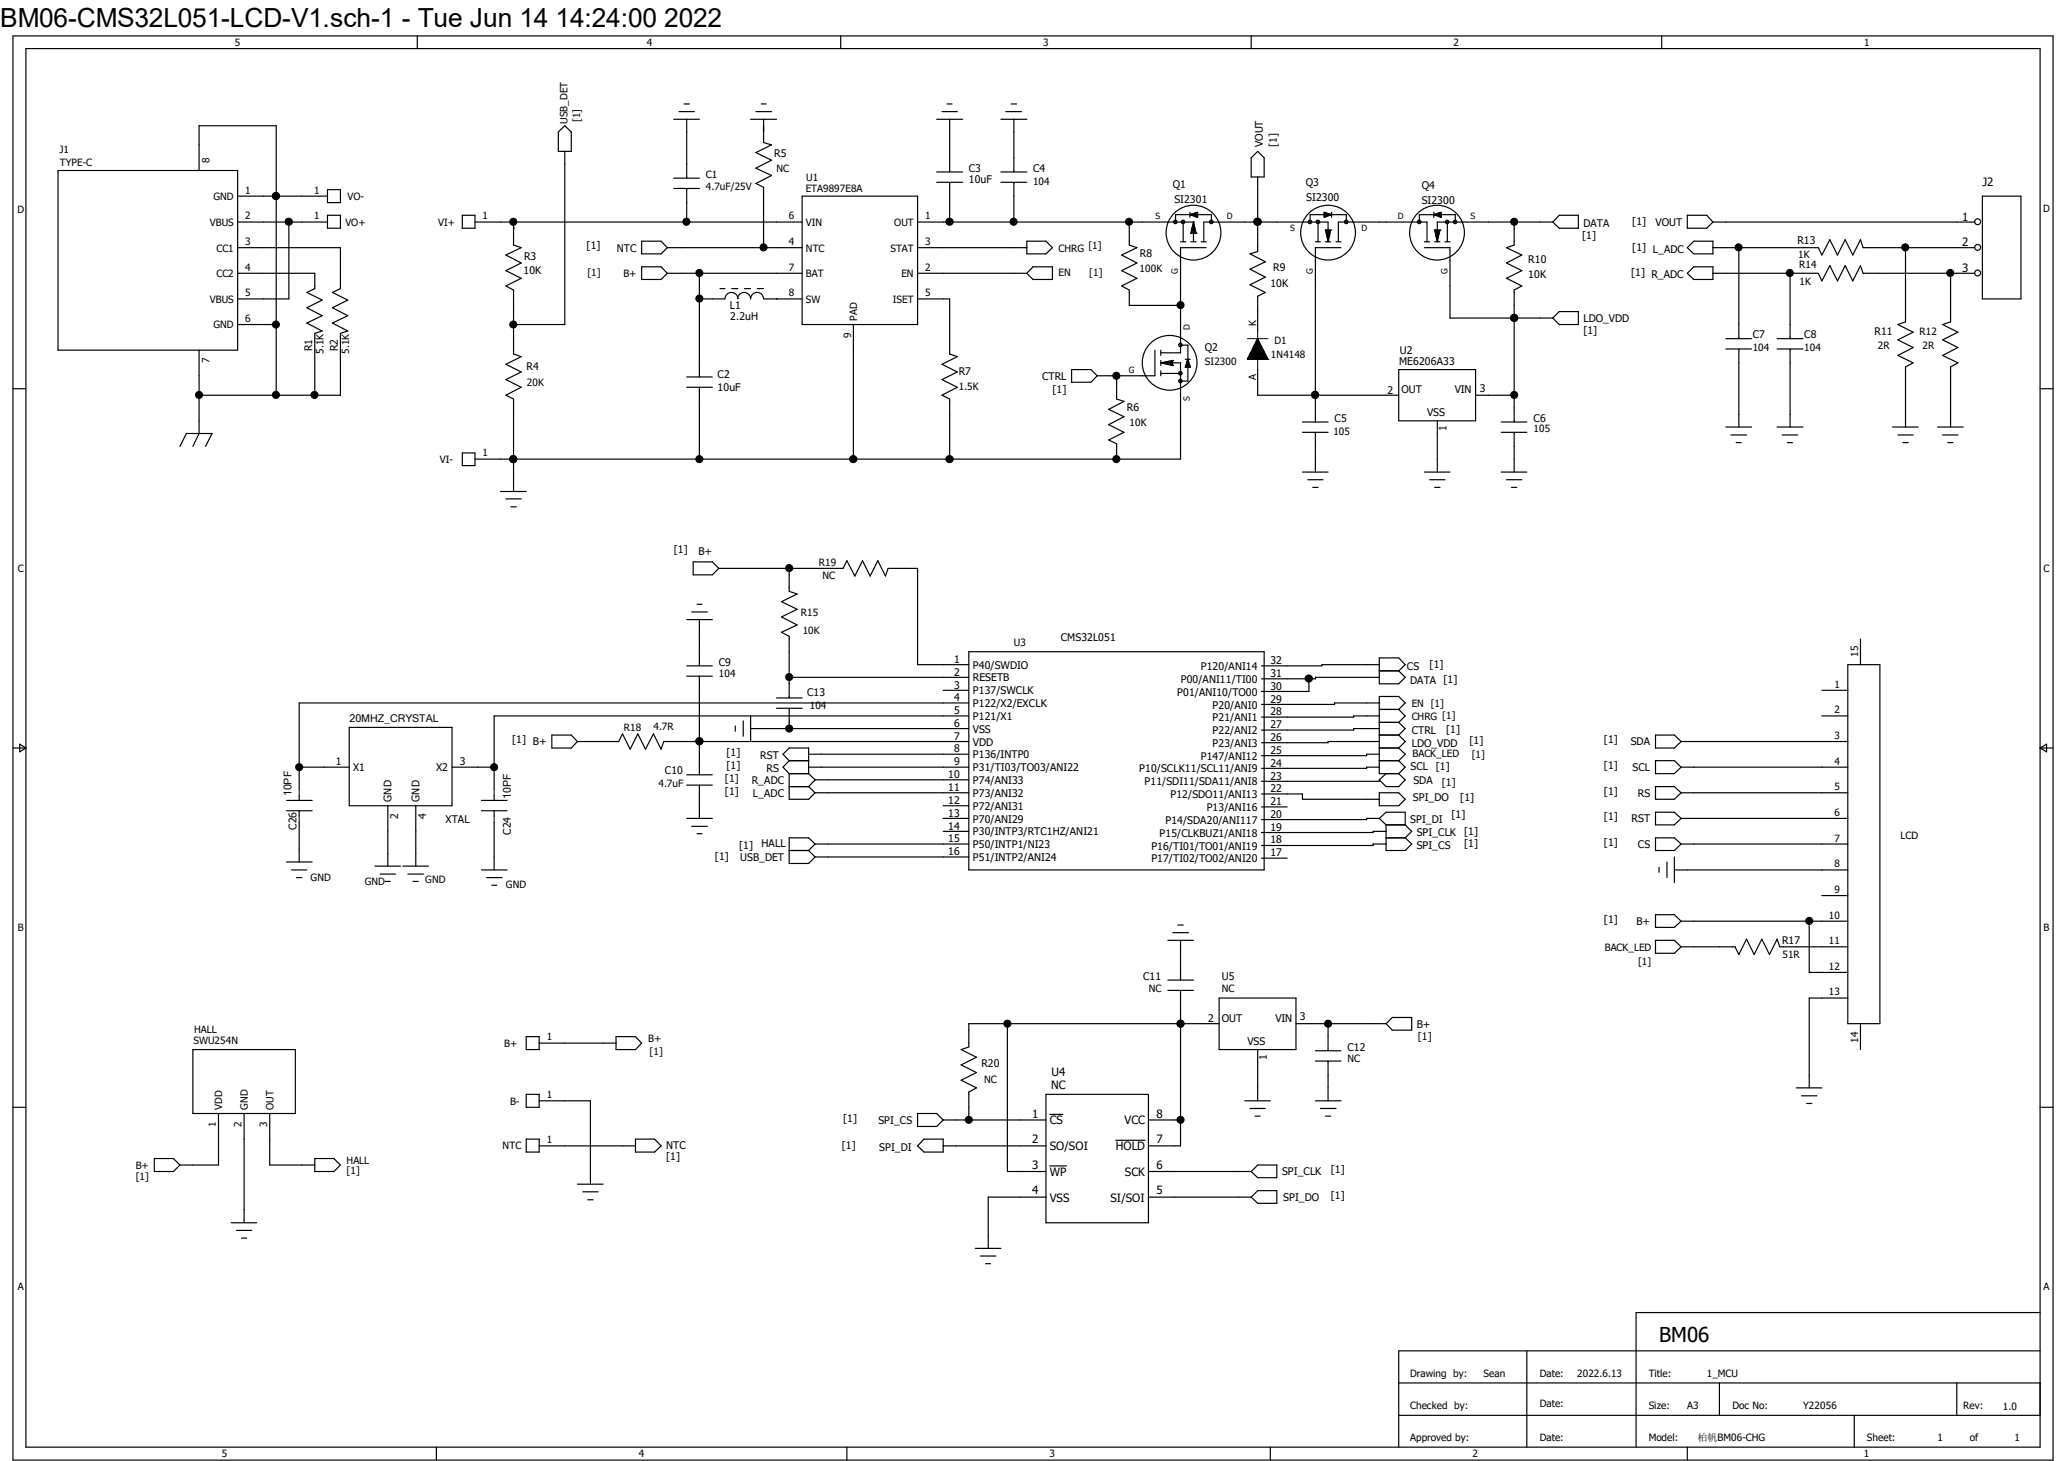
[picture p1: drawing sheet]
<svg xmlns="http://www.w3.org/2000/svg" width="297mm" height="210mm" viewBox="0 0 297 210" stroke-linecap="round" stroke-linejoin="round" font-family="sans-serif">
<g fill="none" stroke="#000" stroke-width=".17">
<path d="M1.9 5.2h293.2v204.7h-293.2zM3.7 7h289.6v201h-289.6zM60 5.2v1.8M80.3 19l.9-.9 .9 .9v2.8h-1.8zM96.9 17.1h3.6M97.6 16h2.2M98.3 14.9h.8M98.7 17.1v8.5M107.9 17.1h3.7M108.7 16h2.2M109.4 14.9h.8M109.8 17.1v3.4l1.1 .3-2.2 1.1 2.2 1.1-2.2 1.2 2.2 1-2.2 1.2 1.1 .5v8.7"/>
<path d="M120.9 5.2v1.8M134.7 17.1h3.7M135.4 16h2.2M136.1 14.9h.8M136.5 17.1v7.6M143.9 17.1h3.7M144.6 16h2.3M145.4 14.9h.7M145.8 17.1v7.6M179.9 5.2v1.8M238.9 5.2v1.8M8.3 24.5h25.9v25.8h-25.9z"/>
<path d="M28.6 24.5v-6.4h11.1v38.7M34.2 35.6h14.7v5.9l-1.1 .5 2.2 1.1-2.2 1.1 2.2 1.2-2.2 1 2.2 1.2-1.1 .3v8.9h-20.3M34.2 31.9h12.9M34.2 39.3h11.1v2.2l-1.2 .5 2.2 1.1-2.2 1.1 2.2 1.2-2.2 1 2.2 1.2-1 .3v8.9M34.2 28.2h12.9M39.7 28.2h.1M41.5 31.9v11.1h-7.3M47.1 30.9h1.8v1.9h-1.8zM47.1 27.3h1.8v1.8h-1.8zM66.5 30.9h1.8v1.9h-1.8zM68.3 31.9h47M73.8 32.8h.1"/>
<path d="M73.8 31.9h.1M73.8 31.9v3.3l1.1 .4-2.2 1.1 2.2 1.1-2.2 1.1 2.2 1.1-2.2 1.1 1.1 .6v9.2l1.1 .4-2.2 1.1 2.2 1.1-2.2 1.1 2.2 1.1-2.2 1.1 1.1 .6v13.3M81.2 21.8v24.9h-7.4M92.2 38.4h2.8l.9 .9-.9 .9h-2.8zM92.2 34.7h2.8l.9 .9-.9 .9h-2.8zM95.9 35.6h19.4M95.9 39.3h19.4M96.9 25.6h3.6M96.9 27.1h3.6M98.7 27.1v4.8M100.5 39.3v14.9M115.3 28.2h16.6v18.5h-16.6z"/>
<path d="M131.9 35.6h15.7M131.9 31.9h39.7M131.9 39.3h15.7M134.7 24.7h3.7M134.7 26.2h3.7M136.5 26.2v5.7M143.9 24.7h3.7M143.9 26.2h3.7M145.8 26.2v5.7M147.6 34.7h2.8l.9 .9-.9 .9h-2.8zM148.5 38.4h2.8v1.8h-2.8l-.9-.9zM162.3 31.9v3.3l1.1 .4-2.2 1.1 2.2 1.1-2.2 1.1 2.2 1.1-2.2 1.1 1.1 .6v2.2h7.4"/>
<path d="M169 31.9v-1h5.2v1M169.7 34.8h.8M170.1 31.9v2.9M171.1 30.5v.7M171.1 30.9l1.1-.4v.7zM171.2 33.5h.1M171.2 33.5h.8M171.2 30.8v.1M171.2 34.8h.8M171.2 33.4h.7M171.3 30.9h.9M171.3 30.8h.9"/>
<path d="M171.3 33.2h.5M171.4 33h.4M171.4 32.8h.3M171.4 30.8v.1M171.4 32.7v.8M171.4 32.6h.3M171.4 32.4h.3M171.5 32.3h.1M171.5 32.1h.1M171.6 31.9h.1M171.6 30.7v.3M171.6 31.9v2.9"/>
<path d="M171.6 31.9l.4 1.6M171.6 31.9l-.4 1.6M171.7 30.6v.5M171.7 32.6v.9M171.8 30.6h.4M171.9 31.2h.3M172 33.5h.1M172 30.6v.6M172.1 30.5v.7M172.7 34.8h.7M173.1 34.8v-2.9h17.8v2.9M173.4 35.6h-3.7v15.1h-2.8"/>
<path d="M180.8 31.9h.1M180.8 21.8l.9 .9v2.7h-1.8v-2.7zM180.8 25.4v10.8l-1.1 .3 2.2 1.1-2.2 1.1 2.2 1.1-2.2 1.1 2.2 1.1-1.1 .6v5M188.3 31.9v-1h5.2v1M189.1 34.8h.7M189.5 31.9v2.9M190.4 31.2h.2M190.4 30.9h.9M190.4 30.8h.9M190.4 30.6h.3M190.4 30.5l1 .4-1 .3zM190.5 33.1h.1"/>
<path d="M190.5 33.2h.8M190.5 34.8h.8M190.5 33.1h.8M190.5 33.1l.4 1.6M190.5 30.6v.6M190.6 33.4h.7M190.7 33.6h.5M190.7 33.7h.5M190.8 30.6v.5M190.8 33.1v.8M190.8 34.1h.3M190.8 34.3h.3"/>
<path d="M190.9 34.5h.1M190.9 34.7h.1M190.9 30.7v.3M191.1 33.1v.9h-.3M191.1 30.8v.1M191.3 33.1h.1M191.3 33.1l-.4 1.6M191.3 30.8v.1M191.4 30.5v.7M192.1 34.8h.7M192.4 34.8v-2.9h12.7v2.9M192.8 35.6h-3.7v25.1"/>
<path d="M204 31.9v-1h5.2v1M204.8 35.6h3.6v10.1h14.8M204.8 34.8h.7M206.1 30.5v.7M206.1 30.9l1.1-.4v.7zM206.2 33.1h.1M206.2 33.2h.8M206.2 34.8h.8M206.2 33.1h.8M206.2 33.1l.4 1.6M206.2 30.8v.1M206.3 33.4h.6"/>
<path d="M206.3 30.9h.9M206.3 30.8h.9M206.4 33.7h.4M206.4 33.6h.5M206.4 33.1v.9h.4M206.4 30.8v.1M206.5 34.1h.3M206.5 34.3h.3M206.5 34.5h.2M206.6 34.7h.1M206.6 30.7v.3M206.8 30.6v.5"/>
<path d="M206.8 33.1v.8M206.9 30.6h.3M206.9 31.2h.3M207 33.1h.1M207 33.1l-.4 1.6M207 30.6v.6M207.7 34.8h.7M208.1 31.9v2.9M217.7 31.9v3.3l-1.1 .4 2.2 1.1-2.2 1.1 2.2 1.1-2.2 1.1 2.2 1.1-1.1 .6v19M223.2 31.9h-16.6v2.9M224.2 30.9h2.7v1.9h-2.7l-1-.9zM242.6 30.9h2.8l.9 1-.9 .9h-2.8z"/>
<path d="M242.6 39.3l.9-.9h2.8v1.8h-2.8zM242.6 35.6l.9-.9h2.8v1.8h-2.8zM246.3 35.6h15.1l.5 1.1 1.2-2.2 1.1 2.2 1.1-2.2 1.1 2.2 1.1-2.2 .3 1.1h16.1M246.3 31.9h37.6M246.3 39.3h15.1l.5 1.1 1.2-2.2 1.1 2.2 1.1-2.2 1.1 2.2 1.1-2.2 .3 1.1h16.1M250 35.6v13.1M257.3 39.3v9.4M273.9 35.6v10.7l-1.1 .4 2.2 1.1-2.2 1.1 2.2 1.1-2.2 1.1 2.2 1.1-1.1 .5v8.7M280.4 39.3v7l-1.1 .4 2.2 1.1-2.2 1.1 2.2 1.1-2.2 1.1 2.2 1.1-1.1 .5v8.7M285 28.2h5.5v14.8h-5.5zM1.9 55.9h1.8M28.6 50.3v12l-.9 1.9"/>
<path d="M34.2 46.7h5.5M98.7 54.2h3.7M98.7 55.7h3.7M100.5 43h3.7M100.5 55.7v10.3M103.5 41.5h.7M104.2 42.9a.93 .93 0 0 1 1-.9 .93 .93 0 0 1 .9 1M105.2 41.5h.9M106 42.9a.93 .93 0 0 1 1-.9 .93 .93 0 0 1 .9 1M107 41.5h.9M107.9 42.9a.93 .93 0 0 1 1-.9 .93 .93 0 0 1 .9 1h5.5M108.9 41.5h.9"/>
<path d="M111.6 43h.1M122.7 46.7v19.3M131.9 43h4.6v7.9l1.1 .4-2.2 1.1 2.2 1.1-2.2 1.1 2.2 1.1-2.2 1.1 1.1 .6v8.6M154.1 53.1h2.7l.9 .9-.9 .9h-2.7zM160.5 54h.1M160.5 54v3.4l1.1 .3-2.2 1.1 2.2 1.1-2.2 1.1 2.2 1.1-2.2 1.1 1.1 .6v2.2M166 50.3v3.7h-8.3M166.9 52.2h2.8v13.8h-101.4M166.9 53.7h2.8M166.9 50.3v.8M166.9 51.8v.7M166.9 53.3v.7"/>
<path d="M167 52.2h.1M167 52.2l1.6 .3M167.1 52.1v.1M167.3 52.1v.2M167.5 52v.3M167.8 52.4h.8M167.9 52v.4M168.1 51.9v.6M168.3 51.9v.6M168.4 51.8v.7M168.6 52.5h.1M168.6 51.8h.1"/>
<path d="M168.6 51.8l-1.6 .4M168.6 51.8v.7M168.6 52h-.9v.4M169.7 49.6h1.1v5.2h-1.1M170.4 51.6h.7M170.4 52.7h.7M170.5 52.5h.6M170.5 52.5v.3M170.6 52.4h.4M170.6 52.2h.3M170.6 52h.3M170.6 51.9v.9"/>
<path d="M170.7 51.8h.1M170.8 51.6l.3 1.2h-.7zM170.9 51.9v.9M171 52.5v.3M180.8 53.1v3.7h20.3M189.1 56.8h.1M201.1 53.1h11v7.4h-11zM212.1 56.8h5.6M217.7 45.7h.1M223.2 45.7l1-.9h2.7v1.9h-2.7zM248.1 50.2h3.7M248.1 48.7h3.7"/>
<path d="M250 50.2v11.2M255.5 50.2h3.7M255.5 48.7h3.7M257.3 50.2v11.2M293.3 55.9h1.8M25.9 64.2l.9-1.9h3.7l-1 1.9M66.5 65.1h1.8v1.8h-1.8zM72 70.7h3.6M72.7 71.7h2.2M73.4 72.9h.8M73.8 66h.1M160.5 66h.1"/>
<path d="M187.2 60.7h3.7M187.2 62.1h3.7M187.2 67.9h3.7M188 69h2.2M188.7 70.1h.8M189.1 62.1v5.8M204.8 67.9h3.6M205.5 69h2.2M206.2 70.1h.8M206.6 60.5v7.4M215.8 60.7h3.7M215.8 62.1h3.7"/>
<path d="M215.8 67.9h3.7M216.6 69h2.2M217.3 70.1h.8M217.7 62.1v5.8M248.1 61.4h3.7M248.8 62.5h2.3M249.6 63.6h.7M255.5 61.4h3.7M256.2 62.5h2.2M257 63.6h.7M272.1 61.4h3.7M272.8 62.5h2.2"/>
<path d="M273.6 63.6h.7M278.6 61.4h3.6M279.3 62.5h2.2M280 63.6h.8M98.7 95.7h3.7M98.7 97.2h3.7M98.7 89.1h3.7M99.4 88h2.3M99.7 80.8h2.7l.9 .9-.9 .9h-2.7zM100.2 86.9h.7M100.5 89.1v6.6M100.5 97.2v14.2"/>
<path d="M103.3 81.7h17.9l.6-1.1 1.1 2.2 1.1-2.2 1.1 2.2 1.1-2.2 1.1 2.2 .4-1.1h4.2v13.8h7.4M113.5 97.4h25.8M113.5 81.7v3.3l1.1 .4-2.2 1.1 2.2 1.1-2.2 1.1 2.2 1.1-2.2 1.1 1.1 .6v8.8M135.6 99.2h3.7M139.3 93.7h42.4v31.4h-42.4zM188.2 97.6v1.8h-6.8M198.3 97.4h-9.2v.2h-7.7M198.3 95.5h-8.3v.2h-8.6M198.3 94.6h2.8l.9 .9-.9 .9 .9 1-.9 .9h-2.8zM198.3 96.4h2.8M261.9 99.2h3.7M265.6 95.5h4.7v51.7h-4.7z"/>
<path d="M267.5 91.9v3.6M1.9 107.5h1.8M2.8 107l.9 .5-.9 .6zM41.2 115.1h3.7M41.2 116.5h3.7M43 110.3h7.2M43 114.3v.8M43 116.5v.8M43 118.2v5.7M50.2 104.6h14.8v11.2h-14.8zM55.8 115.8v8.7M59.8 115.8v8.7"/>
<path d="M65 110.3h6M69.2 115.1h3.7M69.2 116.5h3.7M71 114.3v.8M71 116.5v.8M71 118.2v6.9M79.3 105.7h2.8l.9 .9-.9 .9h-2.8zM83 106.6h5.9l.6-1.1 1.1 2.2 1.1-2.2 1.1 2.2 1.1-2.2 1.1 2.2 .4-1.1h43.9M98.7 117.6h3.7M98.7 111.4h3.7M98.7 112.9h3.7M99.4 118.8h2.3"/>
<path d="M100.2 119.8h.7M100.5 106.6h.1M100.5 112.9v4.7M105.7 104.4v.7M106.8 103.6v2.2M107.9 104.7h31.4M107.9 102.9v3.7M111.6 100.3h3.7M111.6 101.8h3.7M113.5 109.3l-.9-.9 .9-.9h2.7v3.7M113.5 101.8v2.9M113.5 111.2v3.7h2.7l1-.9"/>
<path d="M113.5 109.3h2.7M113.5 111.2h2.7M113.5 113.1h2.7M113.5 109.3l-.9 1 .9 .9M116.2 110.3h23.1M116.2 108.4h23.1M116.2 113.1l1 .9M116.2 111.2l1 .9M117.2 114h22.1M117.2 112.1h22.1M117.2 112.1l-1 1M135.6 117.6h3.7"/>
<path d="M135.6 115.8h3.7M135.6 119.5h3.7M139.3 102.9h-68.3v10.5M139.3 101h-96.3v12.4M181.4 114.1h5.8v.8h11.1M181.4 116h3.6M198.3 107.5h2.8M198.3 106.6h-7.4v.2h-9.5M198.3 102.9h-3.7v.2h-13.2M198.3 110.3h-1.8v.1h-15.1M198.3 114h2.8l.9 .9-.9 .9h-2.8zM198.3 117.6h-1.8v.2h-15.1"/>
<path d="M198.3 101h-6.4v.3h-10.5M198.3 104.7h-3.7v.2h-13.2M198.3 108.4h-1.8v.2h-15.1M198.3 112.1v.2h-16.9M198.3 105.7h2.8M198.3 109.3h2.8M198.3 117.6l1-.8h2.7v1.8M198.3 117.6l1 1M198.3 103.8h2.8M198.3 102h2.8M199.3 119.5h-1.9v.2h-16M199.3 118.6h2.7"/>
<path d="M199.3 118.6v3.7h2.7l.9-1-.9-.9M199.3 111.2l-1 .9M201.1 102l.9-1-.9-.9h-2.8v11.1h2.8M201.1 111.2l.9 .9-.9 1h-1.8l-1-1M201.1 109.3l.9 1-.9 .9M201.1 103.8l.9 .9-.9 1M201.1 105.7l.9 .9-.9 .9M201.1 107.5l.9 .9-.9 .9M201.1 102l.9 .9-.9 .9M202 118.6l.9 .9-.9 .9M238 105.7h2.7l1 .9-1 .9h-2.7zM238 109.3h2.7l1 1-1 .9h-2.7z"/>
<path d="M238 113.1h2.7l1 .9-1 .9h-2.7zM238 116.8h2.7l1 .8-1 1h-2.7zM241.7 106.6h23.9M241.7 110.3h23.9M241.7 114h23.9M241.7 117.6h23.9M261.9 102.9h3.7M293.3 107.5h1.8M293.3 107.5l.9-.5v1.1zM41.2 123.9h3.7M41.9 125.1h2.2M42.6 126.2h.8"/>
<path d="M53.9 124.5h3.7M54.7 125.6h2.2M55.4 126.7h.7M57.9 124.5h3.7M58.6 125.6h2.3M59.4 126.7h.7M69.2 125.1h3.7M69.9 126.2h2.3M70.7 127.3h.7M113.5 122.3h2.7M116.2 122.3l1 .9M117.2 121.3h22.1"/>
<path d="M117.2 123.2h22.1M117.2 121.3l-1-.9h-2.7v3.7h2.7l1-.9M117.2 121.3l-1 1M167.9 135.2h3.7M168.6 134.1h2.3M169.3 133h.8M169.7 135.2v5.7M181.4 123.4h3.6M199.3 121.3h-1.9v.2h-16M199.3 120.4h2.7M238 131.5h2.7l1 .9-1 .9h-2.7zM238 120.4h2.7l1 .9-1 1h-2.7z"/>
<path d="M238 135.2h2.7l1 .9-1 .9h-2.7zM238.5 124.7v.7M239.6 123.9v2.3M240.7 125.1h24.9M240.7 123.2v3.7M241.7 121.3h23.9M241.7 132.4h23.9M241.7 136.1h7.7l.6 1.1 1.1-2.2 1.1 2.2 1.1-2.2 1.1 2.2 1.1-2.2 .4 1.1h9.7M260.1 132.4v7.4h5.5M261.9 128.7h3.7M1.9 159.2h1.8M27.7 150.9h14.8v9.2h-14.8z"/>
<path d="M75.6 157.3h1.9v1.9h-1.9zM75.6 149h1.9v1.9h-1.9zM77.5 149.9h11.1M77.5 158.2h7.4v12M88.6 149h2.8l.8 .9-.8 1h-2.8zM144.8 147.2v21.2h5.6M150.4 157.3h14.7v18.5h-14.7zM167.9 140.9h3.7M167.9 142.4h3.7M169.7 147.2h.1M169.7 142.4v22.3h-4.6M175.3 143.5h11v7.4h-11z"/>
<path d="M175.3 147.2h-36v3.3l-1.1 .4 2.2 1.1-2.2 1.1 2.2 1.1-2.2 1.1 2.2 1.1-1.1 .6v4M178.9 158.2h3.7M179.7 159.3h2.2M180.8 150.9v7.3M186.3 147.2h13M189.1 158.2h3.7M189.1 151h3.7M189.1 152.5h3.7M189.8 159.3h2.3M190.9 147.2v3.8M190.9 152.5v5.7M200.2 146.3h2.7v1.8h-2.7l-.9-.9z"/>
<path d="M258.2 156.4h3.7M259 157.5h2.2M259.7 158.6h.8M265.6 143.5h-5.5v12.9M267.5 147.2v3.7M293.3 159.2h1.8M22.2 166.5h2.7l1 1-1 .9h-2.7zM31.4 160.1v7.4h-5.5M33.2 175.8h3.7M34 176.9h2.2M34.7 178h.8M35.1 160.1v15.7"/>
<path d="M38.8 160.1v7.4h6.5M45.3 166.5h2.7l.9 1-.9 .9h-2.7zM75.6 163.7h1.9v1.9h-1.9zM77.5 164.7h13.9M83 170.2h3.7M83.8 171.3h2.2M84.5 172.5h.8M91.4 163.7h2.7l.9 1-.9 .9h-2.7zM131.9 160.1h2.8l.9 .9-.9 .9h-2.8zM132.8 163.7h2.8v1.9h-2.8l-.9-.9zM135.6 164.7h14.8M135.6 161h14.8"/>
<path d="M140.2 179.5h3.7M150.4 172.1h-8.3v7.4M150.9 160.2h1.9M150.9 167.6h2.4M160.4 163.9h4.2M165.1 161h4.6M165.1 168.4h14.8M165.1 172.1h14.8M179.9 168.4l.9-.9h2.8v1.8h-2.8zM180.4 160.4h.7M180.8 171.2h2.8v1.8h-2.8l-.9-.9zM190.5 160.4h.8"/>
<path d="M140.9 180.6h2.3M141.7 181.7h.7M201.1 198.8h92.2M219.5 194.2v13.8M247.2 198.8v4.7M281.3 198.8v4.7M293.3 194.2h-92.2v13.8M293.3 188.7h-58.1v19.3M62.7 208v1.9M121.8 208v1.9M182.6 208v1.9M201.1 203.5h92.2"/>
<path d="M242.6 208v1.9M266.6 203.5v4.5"/>
<circle cx="171.6" cy="33.4" r="3.9"/>
<circle cx="190.9" cy="33.4" r="3.9"/>
<circle cx="206.6" cy="33.4" r="3.9"/>
<circle cx="284.3" cy="39.2" r=".42"/>
<circle cx="284.3" cy="35.6" r=".42"/>
<circle cx="284.3" cy="31.9" r=".42"/>
<circle cx="168.1" cy="52.2" r="3.9"/>
</g>
<g fill="none" stroke="#000" stroke-width=".47">
<circle cx="169" cy="31.9" r=".11"/>
<circle cx="170.1" cy="31.9" r=".11"/>
<circle cx="174.1" cy="31.9" r=".11"/>
<circle cx="188.3" cy="31.9" r=".11"/>
<circle cx="189.5" cy="31.9" r=".11"/>
<circle cx="193.5" cy="31.9" r=".11"/>
<circle cx="204" cy="31.9" r=".11"/>
<circle cx="208" cy="31.9" r=".11"/>
<circle cx="209.2" cy="31.9" r=".11"/>
<circle cx="169.7" cy="49.6" r=".11"/>
<circle cx="169.7" cy="53.7" r=".11"/>
<circle cx="169.7" cy="54.8" r=".11"/>
</g>
<g fill="none" stroke="#000" stroke-width=".14">
<path d="M179.3 48.7h3M179.4 51.5h2.8M179.4 51.4v.2M179.5 51.4h2.7v.2M179.5 51.3h2.6M179.5 51.2v.4M179.5 51.2h2.5v.4M179.6 51.1h2.4M179.6 51v.6M179.7 51h2.2v.6M179.7 50.8h2.2M179.7 50.8v.8"/>
<path d="M179.7 50.8h2.1v.8M179.8 50.6h1.9M179.8 50.6v1M179.9 50.5h1.8v1.1M180 50.4h1.7M180 50.3v1.3M180 50.3h1.6v1.3M180.1 50.2h1.4M180.1 51.6v-1.5h1.4v1.5M180.2 50h1.2M180.2 49.9v1.7M180.2 49.9h1.2v1.7"/>
<path d="M180.3 49.7h1M180.3 49.6v2M180.3 49.6h1v2M180.4 49.5h.8M180.4 49.4v2.2M180.4 49.4h.7v2.2M180.5 49.3h.6M180.5 51.6v-2.4h.6v2.4M180.6 49.1h.4M180.6 49v2.6M180.6 49h.3v2.6M180.7 48.9h.2"/>
<path d="M180.7 48.7v2.9M180.8 48.7v2.9M180.8 47.6v1.1M180.8 51.6v1.5M180.8 48.7l-1.5 2.9h3M180.8 48.7l1.5 2.9M182.3 51.6h.1M43 113.4v.9M43 117.3v.9M71 113.4v.9M71 117.3v.9"/>
</g>
<g fill="#000" stroke="#000" stroke-width=".14">
<circle cx="39.7" cy="28.2" r=".51"/>
<circle cx="41.5" cy="31.9" r=".52"/>
<circle cx="73.8" cy="31.9" r=".51"/>
<circle cx="98.7" cy="31.9" r=".51"/>
<circle cx="100.5" cy="39.2" r=".51"/>
<circle cx="109.8" cy="35.6" r=".51"/>
<circle cx="136.5" cy="31.9" r=".52"/>
<circle cx="145.7" cy="31.9" r=".51"/>
<circle cx="162.3" cy="31.9" r=".51"/>
<circle cx="180.8" cy="31.9" r=".52"/>
<circle cx="217.7" cy="31.9" r=".51"/>
<circle cx="249.9" cy="35.6" r=".51"/>
<circle cx="257.3" cy="39.2" r=".51"/>
<circle cx="273.9" cy="35.6" r=".51"/>
<circle cx="280.4" cy="39.2" r=".51"/>
<circle cx="28.6" cy="56.8" r=".51"/>
<circle cx="39.7" cy="56.8" r=".51"/>
<circle cx="39.7" cy="46.7" r=".51"/>
<circle cx="45.2" cy="56.8" r=".51"/>
<circle cx="73.8" cy="46.7" r=".51"/>
<circle cx="100.5" cy="42.9" r=".51"/>
<circle cx="160.5" cy="54" r=".51"/>
<circle cx="169.7" cy="43.9" r=".51"/>
<circle cx="189.1" cy="56.8" r=".51"/>
<circle cx="217.7" cy="45.7" r=".51"/>
<circle cx="217.7" cy="56.8" r=".51"/>
<circle cx="73.8" cy="66" r=".51"/>
<circle cx="100.5" cy="66" r=".51"/>
<circle cx="122.7" cy="66" r=".52"/>
<circle cx="136.5" cy="66" r=".52"/>
<circle cx="160.5" cy="66" r=".51"/>
<circle cx="113.5" cy="81.7" r=".51"/>
<circle cx="113.5" cy="97.3" r=".51"/>
<circle cx="188.2" cy="97.5" r=".52"/>
<circle cx="43" cy="110.3" r=".51"/>
<circle cx="71" cy="110.3" r=".51"/>
<circle cx="100.5" cy="106.6" r=".51"/>
<circle cx="113.5" cy="104.7" r=".51"/>
<circle cx="260.1" cy="132.4" r=".51"/>
<circle cx="144.8" cy="147.2" r=".51"/>
<circle cx="169.7" cy="147.2" r=".51"/>
<circle cx="190.9" cy="147.2" r=".51"/>
<circle cx="139.3" cy="161" r=".51"/>
<circle cx="169.7" cy="161" r=".51"/>
</g>
<text font-size="3.8" x="0" y="3.8">BM06-CMS32L051-LCD-V1.sch-1 - Tue Jun 14 14:24:00 2022</text>
<text font-size="2.9" x="238.5" y="192.9">BM06</text>
<g font-size="1.6">
<text x="285" y="26.7">J2</text>
<text x="282.1" y="31.7">1</text>
<text x="282.1" y="35.4">2</text>
<text x="282.1" y="39.1">3</text>
<text x="151.2" y="154.7">U4</text>
<text x="148.4" y="160.7">1</text>
<text x="150.9" y="161.6">CS</text>
<text x="151.1" y="156.5">NC</text>
<text x="161.7" y="161.6">VCC</text>
<text x="166.2" y="160.7">8</text>
<text x="148.4" y="164.3">2</text>
<text x="150.9" y="165.4">SO/SOI</text>
<text x="160.4" y="165.4">HOLD</text>
<text x="166.2" y="164.3">7</text>
<text x="148.4" y="168">3</text>
<text x="148.4" y="171.7">4</text>
<text x="150.9" y="169">WP</text>
<text x="150.9" y="172.7">VSS</text>
<text x="159.6" y="172.7">SI/SOI</text>
<text x="161.7" y="169">SCK</text>
<text x="166.2" y="171.7">5</text>
<text x="166.2" y="168">6</text>
</g>
<g font-size="1.5">
<text x="111.3" y="22.6">R5</text>
<text x="181.5" y="21.1" transform="rotate(-90 181.5 21.1)">VOUT</text>
<text x="183.6" y="21.2" transform="rotate(-90 183.6 21.2)">[1]</text>
<text x="139.3" y="24.7">C3</text>
<text x="139.3" y="26.2">10uF</text>
<text x="148.5" y="24.7">C4</text>
<text x="168.6" y="27">Q1</text>
<text x="168.8" y="29.1">SI2301</text>
<text x="187.7" y="26.8">Q3</text>
<text x="187.8" y="29">SI2300</text>
<text x="204.4" y="27.2">Q4</text>
<text x="204.4" y="29.3">SI2300</text>
<text x="84.3" y="35.9">[1]</text>
<text x="227.5" y="34.4">[1]</text>
<text x="227.6" y="32.6">DATA</text>
<text x="234.7" y="32.3">[1]</text>
<text x="238" y="32.4">VOUT</text>
<text x="258.4" y="35.1">R13</text>
<text x="75.3" y="39.5">10K</text>
<text x="75.4" y="37.3">R3</text>
<text x="88.7" y="36.2">NTC</text>
<text x="163.9" y="37">R8</text>
<text x="182.6" y="41.3">10K</text>
<text x="183" y="39">R9</text>
<text x="219.7" y="37.8">R10</text>
<text x="219.7" y="40">10K</text>
<text x="234.5" y="39.7">[1] R_ADC</text>
<text x="234.7" y="36">[1] L_ADC</text>
<text x="104.9" y="44.4">L1</text>
<text x="105" y="46">2.2uH</text>
<text x="227.6" y="46.3">LDO_VDD</text>
<text x="44.9" y="50.5" transform="rotate(-90 44.9 50.5)">R1</text>
<text x="48.6" y="50.5" transform="rotate(-90 48.6 50.5)">R2</text>
<text x="75.7" y="53.2">R4</text>
<text x="137.8" y="53.9">R7</text>
<text x="173.2" y="50.4">Q2</text>
<text x="201.1" y="52.5">ME6206A33</text>
<text x="201.3" y="50.9">U2</text>
<text x="227.6" y="48">[1]</text>
<text x="252" y="48.6">C7</text>
<text x="259.4" y="48.6">C8</text>
<text x="269.5" y="48.2">R11</text>
<text x="103.2" y="54.4">C2</text>
<text x="103.2" y="56.1">10uF</text>
<text x="149.8" y="54.6">CTRL</text>
<text x="151.3" y="56.5">[1]</text>
<text x="162" y="59.1">R6</text>
<text x="199.5" y="56.6">2</text>
<text x="201.5" y="56.5">OUT</text>
<text x="205.1" y="59.8">VSS</text>
<text x="209.1" y="56.5">VIN</text>
<text x="212.7" y="56.3">3</text>
<text x="191.9" y="60.7">C5</text>
<text x="207.9" y="62" transform="rotate(-90 207.9 62)">1</text>
<text x="220.5" y="60.7">C6</text>
<text x="96.9" y="79.5">[1]</text>
<text x="100.4" y="79.8">B+</text>
<text x="103.3" y="95.7">C9</text>
<text x="137.2" y="95.3">1</text>
<text x="152.5" y="92.1">CMS32L051</text>
<text x="182.6" y="95.5">32</text>
<text x="205.5" y="96">[1]</text>
<text x="116" y="100.1">C13</text>
<text x="137.2" y="97.1">2</text>
<text x="137.2" y="99">3</text>
<text x="137.2" y="100.8">4</text>
<text x="139.9" y="96.1">P40/SWDIO</text>
<text x="139.9" y="98">RESETB</text>
<text x="139.9" y="99.8">P137/SWCLK</text>
<text x="139.9" y="101.6">P122/X2/EXCLK</text>
<text x="169.2" y="100">P01/ANI10/TO00</text>
<text x="169.8" y="98.2">P00/ANI11/TI00</text>
<text x="172.6" y="96.3">P120/ANI14</text>
<text x="174.3" y="101.9">P20/ANI0</text>
<text x="182.6" y="97.3">31</text>
<text x="182.6" y="99.1">30</text>
<text x="182.6" y="101">29</text>
<text x="202.3" y="96.3">CS</text>
<text x="202.7" y="98.3">DATA [1]</text>
<text x="50.2" y="103.8">20MHZ_CRYSTAL</text>
<text x="73.6" y="106.8">[1] B+</text>
<text x="137.2" y="102.7">5</text>
<text x="137.2" y="104.5">6</text>
<text x="137.2" y="106.3">7</text>
<text x="139.9" y="103.5">P121/X1</text>
<text x="139.9" y="105.3">VSS</text>
<text x="139.9" y="107.2">VDD</text>
<text x="174.3" y="103.7">P21/ANI1</text>
<text x="174.3" y="105.5">P22/ANI2</text>
<text x="174.3" y="107.4">P23/ANI3</text>
<text x="182.6" y="102.8">28</text>
<text x="182.6" y="104.7">27</text>
<text x="182.6" y="106.5">26</text>
<text x="202.9" y="105.5">CTRL</text>
<text x="202.9" y="107.3">LDO_VDD</text>
<text x="207.9" y="105.4">[1]</text>
<text x="211.2" y="107">[1]</text>
<text x="230.6" y="106.8">[1]</text>
<text x="234.4" y="107.1">SDA</text>
<text x="48.3" y="109.9">1</text>
<text x="50.8" y="110.9">X1</text>
<text x="62.7" y="110.9">X2</text>
<text x="66.1" y="109.9">3</text>
<text x="95.6" y="111.2">C10</text>
<text x="104.2" y="112.4">[1]</text>
<text x="104.4" y="110.5">[1]</text>
<text x="104.4" y="108.7">[1]</text>
<text x="108.1" y="112.7">R_ADC</text>
<text x="109.3" y="109.1">RST</text>
<text x="110.2" y="110.9">RS</text>
<text x="136.3" y="111.8">10</text>
<text x="136.3" y="113.7">11</text>
<text x="137.2" y="108.2">8</text>
<text x="137.2" y="110">9</text>
<text x="139.9" y="109">P136/INTP0</text>
<text x="139.9" y="110.9">P31/TI03/TO03/ANI22</text>
<text x="139.9" y="112.7">P74/ANI33</text>
<text x="163.8" y="111">P10/SCLK11/SCL11/ANI9</text>
<text x="164.5" y="112.9">P11/SDI11/SDA11/ANI8</text>
<text x="172.6" y="109.2">P147/ANI12</text>
<text x="182.6" y="108.4">25</text>
<text x="182.6" y="110.2">24</text>
<text x="182.6" y="112.1">23</text>
<text x="182.6" y="113.9">22</text>
<text x="202.8" y="110.7">SCL</text>
<text x="203.2" y="112.7">SDA</text>
<text x="206.4" y="110.7">[1]</text>
<text x="207.3" y="112.9">[1]</text>
<text x="230.6" y="110.5">[1]</text>
<text x="234.7" y="110.8">SCL</text>
<text x="41.9" y="114.5" transform="rotate(-90 41.9 114.5)">10PF</text>
<text x="42.6" y="119.3" transform="rotate(-90 42.6 119.3)">C26</text>
<text x="56.3" y="115.2" transform="rotate(-90 56.3 115.2)">GND</text>
<text x="57.2" y="117.7" transform="rotate(-90 57.2 117.7)">2</text>
<text x="60.3" y="115.2" transform="rotate(-90 60.3 115.2)">GND</text>
<text x="61.3" y="117.7" transform="rotate(-90 61.3 117.7)">4</text>
<text x="64.1" y="118.3">XTAL</text>
<text x="73.4" y="120" transform="rotate(-90 73.4 120)">C24</text>
<text x="73.4" y="114.9" transform="rotate(-90 73.4 114.9)">10PF</text>
<text x="104.2" y="114.3">[1]</text>
<text x="108.2" y="114.5">L_ADC</text>
<text x="136.3" y="115.5">12</text>
<text x="136.3" y="117.4">13</text>
<text x="136.3" y="119.3">14</text>
<text x="139.9" y="114.6">P73/ANI32</text>
<text x="139.9" y="116.4">P72/ANI31</text>
<text x="139.9" y="118.2">P70/ANI29</text>
<text x="167.6" y="118.4">P14/SDA20/ANI117</text>
<text x="168.3" y="114.7">P12/SDO11/ANI13</text>
<text x="173.5" y="116.6">P13/ANI16</text>
<text x="182.6" y="115.7">21</text>
<text x="182.6" y="117.6">20</text>
<text x="182.6" y="119.4">19</text>
<text x="202.7" y="118.3">SPI_DI</text>
<text x="203.1" y="115.1">SPI_DO</text>
<text x="208.7" y="117.6">[1]</text>
<text x="209.9" y="115.1">[1]</text>
<text x="210.5" y="120">[1]</text>
<text x="230.6" y="114.3">[1]</text>
<text x="230.6" y="117.9">[1]</text>
<text x="234.6" y="118.2">RST</text>
<text x="235.5" y="114.5">RS</text>
<text x="102.8" y="123.7">[1]</text>
<text x="106.3" y="122">[1]</text>
<text x="106.4" y="123.8">USB_DET</text>
<text x="109.5" y="121.8">HALL</text>
<text x="136.3" y="121.1">15</text>
<text x="136.3" y="122.9">16</text>
<text x="139.9" y="120.1">P30/INTP3/RTC1HZ/ANI21</text>
<text x="139.9" y="121.9">P50/INTP1/NI23</text>
<text x="139.9" y="123.8">P51/INTP2/ANI24</text>
<text x="165.5" y="122.1">P16/TI01/TO01/ANI19</text>
<text x="165.5" y="124">P17/TI02/TO02/ANI20</text>
<text x="166.7" y="120.3">P15/CLKBUZ1/ANI18</text>
<text x="182.6" y="121.2">18</text>
<text x="182.6" y="123.1">17</text>
<text x="203.7" y="120.2">SPI_CLK</text>
<text x="203.7" y="122.1">SPI_CS</text>
<text x="210.5" y="121.8">[1]</text>
<text x="230.6" y="121.6">[1]</text>
<text x="235.5" y="121.9">CS</text>
<text x="230.6" y="132.7">[1]</text>
<text x="235.2" y="133">B+</text>
<text x="256.2" y="135.6">R17</text>
<text x="164.3" y="140.9">C11</text>
<text x="175.6" y="140.9">U5</text>
<text x="173.7" y="147">2</text>
<text x="175.6" y="146.9">OUT</text>
<text x="183.3" y="146.9">VIN</text>
<text x="186.9" y="146.7">3</text>
<text x="203.7" y="147.7">B+</text>
<text x="203.8" y="149.4">[1]</text>
<text x="141.1" y="153.3">R20</text>
<text x="179.3" y="150.2">VSS</text>
<text x="182.1" y="152.4" transform="rotate(-90 182.1 152.4)">1</text>
<text x="193.7" y="151">C12</text>
<text x="121.2" y="161.2">[1]</text>
<text x="126.3" y="161.5">SPI_CS</text>
<text x="95.8" y="166.8">[1]</text>
<text x="95.8" y="165.2">NTC</text>
<text x="121" y="165.1">[1]</text>
<text x="126.4" y="165.4">SPI_DI</text>
<text x="184.3" y="169">SPI_CLK</text>
<text x="184.5" y="172.6">SPI_DO</text>
<text x="191.3" y="168.7">[1]</text>
<text x="191.3" y="172.3">[1]</text>
</g>
<g font-size="1.4">
<text x="33.7" y="6.6">5</text>
<text x="93" y="6.6">4</text>
<text x="150" y="6.6">3</text>
<text x="209" y="6.6">2</text>
<text x="268" y="6.6">1</text>
<text x="81.6" y="17.8" transform="rotate(-90 81.6 17.8)">USB_DET</text>
<text x="83.4" y="17.6" transform="rotate(-90 83.4 17.6)">[1]</text>
<text x="8.6" y="21.9">J1</text>
<text x="8.6" y="23.8">TYPE-C</text>
<text x="30.1" y="23.4" transform="rotate(-90 30.1 23.4)">8</text>
<text x="30.7" y="28.7">GND</text>
<text x="35.3" y="27.9">1</text>
<text x="45.2" y="27.9">1</text>
<text x="50" y="28.7">VO-</text>
<text x="101.5" y="25.6">C1</text>
<text x="101.5" y="27.3">4.7uF/25V</text>
<text x="111.6" y="24.7">NC</text>
<text x="115.8" y="27.6">ETA9897E8A</text>
<text x="115.9" y="26">U1</text>
<text x="148.5" y="26.5">104</text>
<text x="2.5" y="30.6">D</text>
<text x="30.2" y="32.5">VBUS</text>
<text x="35.3" y="31.5">2</text>
<text x="35.3" y="35.2">3</text>
<text x="45.2" y="31.5">1</text>
<text x="49.7" y="32.4">VO+</text>
<text x="63" y="32.4">VI+</text>
<text x="69.4" y="31.5">1</text>
<text x="113.4" y="31.5">6</text>
<text x="113.4" y="35.2">4</text>
<text x="115.9" y="32.5">VIN</text>
<text x="128.6" y="32.5">OUT</text>
<text x="133" y="31.5">1</text>
<text x="133" y="35.2">3</text>
<text x="156.5" y="35.8">[1]</text>
<text x="293.7" y="30.4">D</text>
<text x="31.1" y="36.2">CC1</text>
<text x="31.1" y="39.8">CC2</text>
<text x="35.3" y="38.9">4</text>
<text x="84.5" y="39.6">[1]</text>
<text x="89.6" y="39.8">B+</text>
<text x="113.4" y="38.9">7</text>
<text x="115.9" y="39.8">BAT</text>
<text x="115.9" y="36.2">NTC</text>
<text x="128" y="36.2">STAT</text>
<text x="129.6" y="39.8">EN</text>
<text x="133" y="38.9">2</text>
<text x="152.2" y="39.6">EN</text>
<text x="152.2" y="36.2">CHRG</text>
<text x="156.6" y="39.6">[1]</text>
<text x="163.8" y="39.1">100K</text>
<text x="258.5" y="37">1K</text>
<text x="258.7" y="38.5">R14</text>
<text x="258.7" y="40.9">1K</text>
<text x="30.2" y="43.5">VBUS</text>
<text x="30.7" y="47.2">GND</text>
<text x="35.3" y="42.6">5</text>
<text x="35.3" y="46.3">6</text>
<text x="113.4" y="42.6">8</text>
<text x="115.9" y="43.5">SW</text>
<text x="123.2" y="46.1" transform="rotate(-90 123.2 46.1)">PAD</text>
<text x="128.4" y="43.5">ISET</text>
<text x="133" y="42.6">5</text>
<text x="180.6" y="46.8" transform="rotate(-90 180.6 46.8)">K</text>
<text x="30.1" y="52.2" transform="rotate(-90 30.1 52.2)">7</text>
<text x="46.5" y="50.9" transform="rotate(-90 46.5 50.9)">5.1K</text>
<text x="50.2" y="50.9" transform="rotate(-90 50.2 50.9)">5.1K</text>
<text x="122.3" y="48.6" transform="rotate(-90 122.3 48.6)">9</text>
<text x="173.2" y="52.5">SI2300</text>
<text x="182.7" y="51.4">1N4148</text>
<text x="183.2" y="49.4">D1</text>
<text x="252" y="50.5">104</text>
<text x="259.4" y="50.5">104</text>
<text x="270" y="50.2">2R</text>
<text x="276" y="48.1">R12</text>
<text x="276.4" y="50.2">2R</text>
<text x="75.7" y="55.5">20K</text>
<text x="137.8" y="56">1.5K</text>
<text x="180.6" y="54.7" transform="rotate(-90 180.6 54.7)">A</text>
<text x="69.4" y="65.6">1</text>
<text x="162.4" y="61.2">10K</text>
<text x="191.7" y="62.5">105</text>
<text x="220.5" y="62.1">105</text>
<text x="63.2" y="66.6">VI-</text>
<text x="2.6" y="82.3">C</text>
<text x="117.7" y="81.3">R19</text>
<text x="118.2" y="83.2">NC</text>
<text x="293.8" y="82.3">C</text>
<text x="115.1" y="88.5">R15</text>
<text x="115.4" y="91.1">10K</text>
<text x="145.8" y="92.9">U3</text>
<text x="267.1" y="94.4" transform="rotate(-90 267.1 94.4)">15</text>
<text x="103.3" y="97.4">104</text>
<text x="116.4" y="102">104</text>
<text x="202.9" y="101.6">EN [1]</text>
<text x="263.7" y="98.8">1</text>
<text x="89.7" y="105.1">R18</text>
<text x="93.9" y="104.9">4.7R</text>
<text x="202.9" y="103.5">CHRG [1]</text>
<text x="263.7" y="102.5">2</text>
<text x="263.7" y="106.2">3</text>
<text x="94.7" y="113.2">4.7uF</text>
<text x="203.1" y="108.8">BACK_LED</text>
<text x="211.6" y="109">[1]</text>
<text x="263.7" y="109.9">4</text>
<text x="263.7" y="113.6">5</text>
<text x="263.7" y="117.3">6</text>
<text x="263.7" y="121">7</text>
<text x="263.7" y="124.7">8</text>
<text x="273.2" y="120.6">LCD</text>
<text x="44.7" y="126.7">GND</text>
<text x="52.5" y="127.2">GND</text>
<text x="61.1" y="126.9">GND</text>
<text x="72.7" y="127.6">GND</text>
<text x="263.7" y="128.4">9</text>
<text x="2.6" y="133.9">B</text>
<text x="230.7" y="136.7">BACK_LED</text>
<text x="256.2" y="137.8">51R</text>
<text x="262.9" y="132">10</text>
<text x="262.9" y="135.7">11</text>
<text x="293.8" y="133.9">B</text>
<text x="165.1" y="142.5">NC</text>
<text x="175.6" y="142.5">NC</text>
<text x="235.5" y="138.7">[1]</text>
<text x="262.9" y="139.4">12</text>
<text x="262.9" y="143.1">13</text>
<text x="27.9" y="148.5">HALL</text>
<text x="78.6" y="149.6">1</text>
<text x="93.2" y="149.8">B+</text>
<text x="267.1" y="149.9" transform="rotate(-90 267.1 149.9)">14</text>
<text x="27.8" y="150.1">SWU254N</text>
<text x="72.5" y="150.5">B+</text>
<text x="93.4" y="151.6">[1]</text>
<text x="141.5" y="155.7">NC</text>
<text x="193.7" y="152.7">NC</text>
<text x="32" y="159.5" transform="rotate(-90 32 159.5)">VDD</text>
<text x="35.6" y="159.5" transform="rotate(-90 35.6 159.5)">GND</text>
<text x="39.3" y="159.5" transform="rotate(-90 39.3 159.5)">OUT</text>
<text x="73.3" y="158.8">B-</text>
<text x="78.6" y="157.9">1</text>
<text x="31" y="162" transform="rotate(-90 31 162)">1</text>
<text x="34.7" y="162" transform="rotate(-90 34.7 162)">2</text>
<text x="38.4" y="162" transform="rotate(-90 38.4 162)">3</text>
<text x="49.8" y="167.3">HALL</text>
<text x="72.3" y="165.2">NTC</text>
<text x="78.6" y="164.3">1</text>
<text x="19.5" y="169.7">[1]</text>
<text x="19.5" y="168">B+</text>
<text x="49.8" y="168.7">[1]</text>
<text x="2.6" y="185.5">A</text>
<text x="293.8" y="185.5">A</text>
<text x="202.7" y="197.9">Drawing by:</text>
<text x="213.3" y="197.9">Sean</text>
<text x="221.4" y="197.9">Date:</text>
<text x="226.7" y="197.9">2022.6.13</text>
<text x="237" y="197.9">Title:</text>
<text x="245.4" y="197.9">1_MCU</text>
<text x="202.7" y="202.5">Checked by:</text>
<text x="221.4" y="202.3">Date:</text>
<text x="237" y="202.5">Size:</text>
<text x="242.6" y="202.5">A3</text>
<text x="249" y="202.5">Doc No:</text>
<text x="259.2" y="202.5">Y22056</text>
<text x="282.2" y="202.5">Rev:</text>
<text x="288" y="202.7">1.0</text>
<text x="31.9" y="209.5">5</text>
<text x="91.8" y="209.5">4</text>
<text x="150.9" y="209.5">3</text>
<text x="202.7" y="207.1">Approved by:</text>
<text x="211.7" y="209.5">2</text>
<text x="221.4" y="207.1">Date:</text>
<text x="237" y="207.1">Model:</text>
<text x="244.1" y="207.1">柏帆BM06-CHG</text>
<text x="268" y="209.5">1</text>
<text x="268.4" y="207.1">Sheet:</text>
<text x="278.6" y="207.1">1</text>
<text x="283.2" y="207.1">of</text>
<text x="289.6" y="207.1">1</text>
</g>
<g font-size="1.2">
<text x="166.1" y="31.5">S</text>
<text x="176.4" y="31.5">D</text>
<text x="185.5" y="33.2">S</text>
<text x="195.7" y="33.2">D</text>
<text x="201" y="31.5">D</text>
<text x="211.4" y="31.5">S</text>
<text x="169.3" y="39.3" transform="rotate(-90 169.3 39.3)">G</text>
<text x="188.7" y="39.3" transform="rotate(-90 188.7 39.3)">G</text>
<text x="208.1" y="39.3" transform="rotate(-90 208.1 39.3)">G</text>
<text x="171" y="47.4" transform="rotate(-90 171 47.4)">D</text>
<text x="162.3" y="53.7">G</text>
<text x="171" y="57.7" transform="rotate(-90 171 57.7)">S</text>
</g>
</svg>
